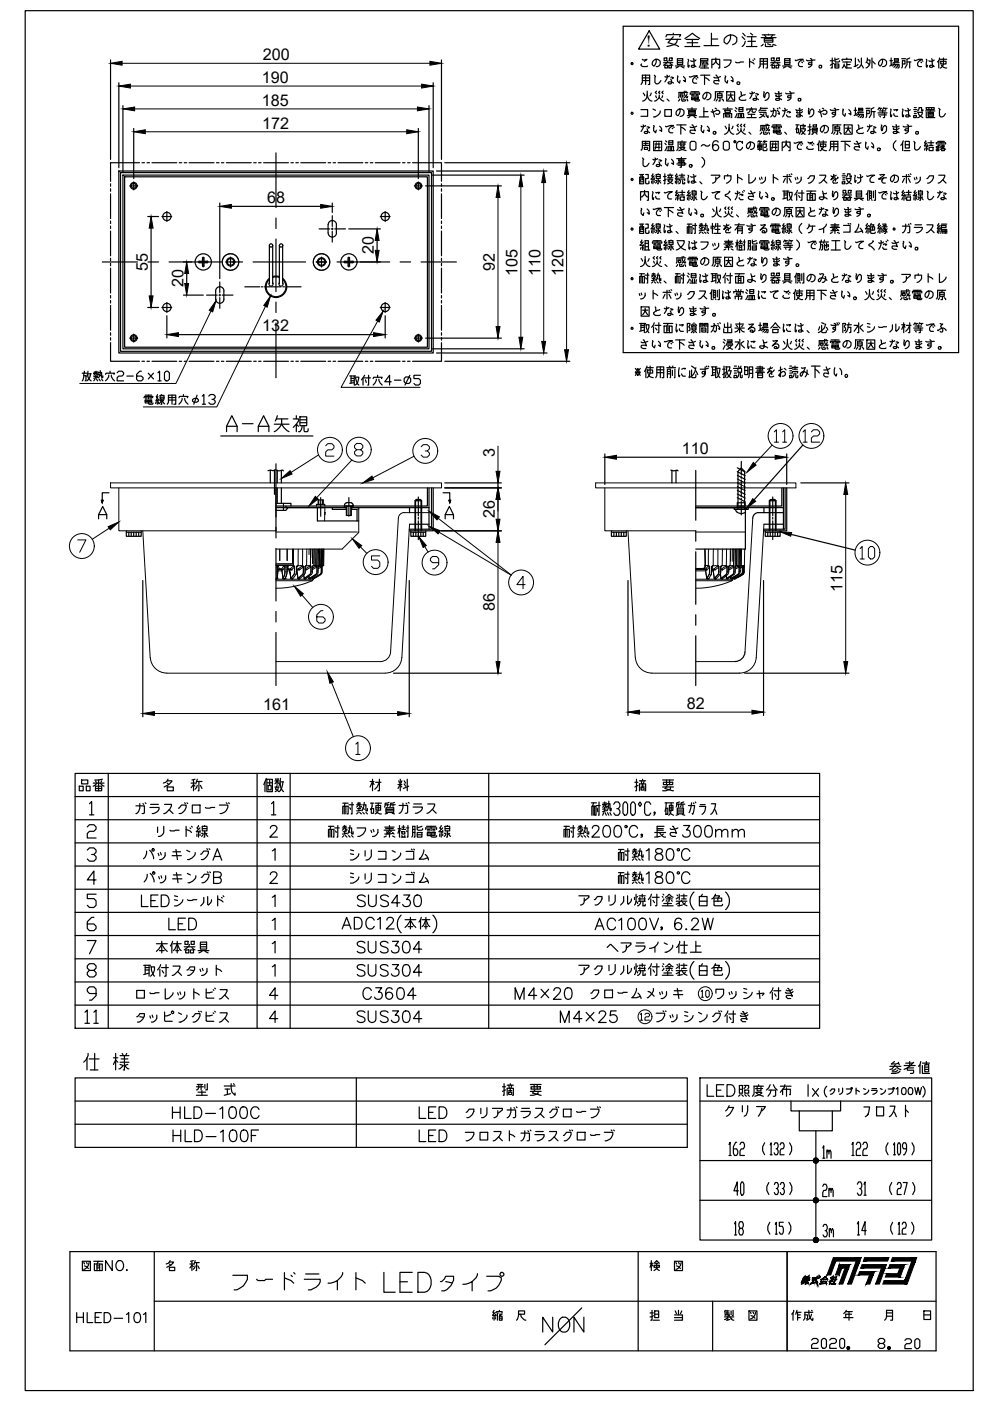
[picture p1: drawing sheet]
<svg xmlns="http://www.w3.org/2000/svg" width="210mm" height="297mm" viewBox="0 0 210 297" stroke-linecap="round" stroke-linejoin="round" font-family="sans-serif">
<!-- layer: WAKU -->
<g fill="none" stroke="#000" stroke-width=".25">
<path d="M5.3 2.3h201v292.5h-201zM14.8 265.4h183.7v21h-183.7zM32.7 275.9h165.8M32.7 265.4v21M135.3 265.4v21M151.1 275.9v10.5M166.9 265.4v21M170.8 272.2h.1M178.9 279.4h2M179.3 278.1h1.4M179.4 277.8l-.5 .7M180 278.1v1.8"/>
<path d="M180.6 278.6h-1.3v.8M187.6 279.9l.4-.7v-1.4h1.2v2.1h-.4M188 278.4h1.2M188 279.1h1.2M195.9 277.9h1.4v1.9h-1.4zM195.9 278.8h1.4"/>
</g>
<g fill="#000" stroke="#000" stroke-width=".21">
<path d="M170.4 271l-.2 .5zM171 271.4v.2zM176.7 271l.1-.1z"/>
<path d="M170.3 270.9h.5zM170.3 271l.5-.1z"/>
<path d="M170.4 271l-.4 .6zM170 271.6l.2-.1z"/>
<path d="M170.4 271l-.5 1.2 .7-1.2zM170.6 271l-.5 1.2h-.2z"/>
<path d="M170.5 270.6l-.1 .3 .3-.3zM170.7 270.6l-.1 .3h-.2z"/>
<path d="M170.6 271v.4zM170.5 271.3v.1z"/>
<path d="M170.7 271.3h1zM170.7 271.4l1-.1z"/>
<path d="M170.3 272.1l.7-.7v.2zM170.3 272.1v.1l.7-.6z"/>
<path d="M171 270.7l-.3 .4 .5-.4zM170.7 271.1l.5-.4-.3 .5z"/>
<path d="M171.1 271.4l-.4 .8 .5-.8zM171.2 271.4l-.3 .8h-.2z"/>
<path d="M171 271l.7-.1zM171 271l.7-.1z"/>
<path d="M171.2 271.4l.2 .7-.3-.5zM171.1 271.6l.2 .6 .1-.1z"/>
<path d="M171.2 271l-.1 .3 .3-.3zM171.4 271l-.2 .3h-.1z"/>
<path d="M171.3 270.6l-.1 .3 .3-.3zM171.5 270.6l-.1 .3h-.2z"/>
<path d="M171.8 272.1l.9-.2-.9 .3zM171.8 272.2l.9-.2v-.1z"/>
<path d="M172.2 271.3h.7zM172.2 271.4l.7-.1z"/>
<path d="M172.2 270.9h1.6zM172.2 271l1.6-.1z"/>
<path d="M172.4 271.4l-.2 .6 .3-.6zM172.5 271.4l-.2 .6h-.1z"/>
<path d="M172.9 271.8l.4 .4-.2-.4zM173.1 271.8l.2 .4z"/>
<path d="M173 271.3l-.1 .5 .2-.5zM173.1 271.3v.5h-.2z"/>
<path d="M173.1 271l-.1 .3 .3-.3zM173.3 271l-.2 .3h-.1z"/>
<path d="M173.3 271.8v.4zM173.3 271.8l.1 .1-.1 .3z"/>
<path d="M173.3 270.6l-.1 .3 .2-.3zM173.4 270.6l-.2 .3z"/>
<path d="M173.7 270.6l.1 .2v-.3zM173.8 270.5l.1 .2-.1 .1z"/>
<path d="M174 272.2l1.1-.1zM174.1 272.1l1-.1v.1z"/>
<path d="M174 271.3l1-.7-.9 .8zM174.1 271.4l1-.7-.1-.1z"/>
<path d="M174 271.7h1.3zM174 271.8l1.3-.1z"/>
<path d="M173.8 272.2l.7-.4h-.2zM173.8 272.2l.7-.4-.5 .4z"/>
<path d="M174.5 271.3h.6zM174.5 271.3h.6z"/>
<path d="M175 271.9l.2 .3-.1-.3zM175.1 271.9l.2 .3h-.1z"/>
<path d="M175 270.8l.4 .6-.3-.7zM175.1 270.7l.4 .6-.1 .1z"/>
<path d="M176.1 271.5l-.3 .8 .5-.8zM176.3 271.5l-.3 .8h-.2z"/>
<path d="M176.1 270.9h.6zM176.1 271l.6-.1z"/>
<path d="M176.3 272.2h.9zM176.3 272.3l.9-.1z"/>
<path d="M176.3 271.5l.2 .2zM176.3 271.5l.2 .2v.1z"/>
<path d="M175.8 271.7l.7-.3-.1-.1zM175.8 271.7l.7-.3-.7 .4z"/>
<path d="M176.4 267.4l-1 2.9 1.8-2.9zM177.2 267.4l-1.1 2.9h-.7z"/>
<path d="M176.5 270.6l-.2 .3 .3-.3zM176.6 270.6l-.1 .3h-.2z"/>
<path d="M176.6 271l-.2 .3 .3-.3zM176.4 271.3l.3-.3-.2 .4z"/>
<path d="M176.7 266.6h5.9l-6.2 .8zM176.4 267.4h5.9l.3-.8z"/>
<path d="M176.8 271.3h.6zM176.7 271.3h.7z"/>
<path d="M177 271.3l-.3 .9 .4-.9zM177.1 271.3l-.3 .9h-.1z"/>
<path d="M178 268.1v2.2h-.8zM178 268.1v2.2l.8-2.2z"/>
<path d="M177.3 270.6l-.3 .7 .4-.7zM177.4 270.6l-.2 .7h-.2z"/>
<path d="M178.8 268.1h1.4l-1.7 .8zM178.5 268.9h1.4l.3-.8z"/>
<path d="M179.2 268.9l-1.3 3.3 2-3.3zM179.9 268.9l-1.2 3.3h-.8z"/>
<path d="M181.5 267.4l-1.7 4.8 2.5-4.8zM182.3 267.4l-1.8 4.8h-.7z"/>
<path d="M182.3 269.6h3.1l-3.4 .7zM182 270.3h3.1l.3-.7z"/>
<path d="M182.8 268.1h5.1l-5.4 .8zM182.5 268.9h5.2l.2-.8z"/>
<path d="M183.3 266.6h5.2l-5.4 .8zM183.1 267.4h5.1l.3-.8z"/>
<path d="M184.3 270.3l-.7 1.9 1.5-1.9zM185.1 270.3l-.7 1.9h-.8z"/>
<path d="M186.9 268.9l-1.2 3.3 2-3.3zM187.7 268.9l-1.3 3.3h-.7z"/>
<path d="M188.7 268.1h3.1l-3.4 .8zM188.4 268.9h3.2l.2-.8z"/>
<path d="M189.2 266.6h5.2l-5.5 .8zM188.9 267.4h5.2l.3-.8z"/>
<path d="M190.8 268.9l-.5 1.1 1.3-1.1zM190.3 270l1.3-1.1-.5 1.1z"/>
<path d="M188 270l2.9 .8 .2-.8zM188 270l2.9 .8h-3.2z"/>
<path d="M187.4 271.5l4.9 .7 .3-.7zM187.4 271.5l4.9 .7h-5.1z"/>
<path d="M193.3 267.4l-1.5 4.1 2.3-4.1zM194.1 267.4l-1.5 4.1h-.8z"/>
<path d="M188.2 285.8v.1l.3-.1zM188.2 285.9l.3-.1-.2 .2zM188.5 285.8l-.2 .2h.2z"/>
<path d="M188.3 285.6l.2 .2v-.3zM188.2 285.7l.1-.1 .2 .2zM188.2 285.7v.1h.3z"/>
<path d="M188.5 285.8v.2h.1zM188.5 285.8l.2 .1-.1 .1zM188.5 285.8l.2 .1v-.1z"/>
<path d="M188.5 285.8h.2v-.1zM188.6 285.6l.1 .1-.2 .1zM188.5 285.5v.3l.1-.2z"/>
</g>
<!-- layer: TEXT_0 -->
<g fill="none" stroke="#000" stroke-width=".25">
<path d="M74.2 79.7h1.2M74.4 79.7v1.6M75.1 79.7v1.9M75.3 80h.8v.1a1.63 1.63 0 0 1-.8 1.5M77.3 79.6l-.3 .5v1.5M78.2 79.6v2h-.2M80.1 79.6v.4M86.9 79.6l-1 2M89.1 79.6h-1.3v.7h1l.3 .3v.7l-.3 .3h-.7l-.3-.3M74.4 80.7h.7M74.4 80.2h.7M75.1 81.1l-.9 .2"/>
<path d="M75.4 80.1l.4 1.3 .3 .2M77 80.1l-.4 .4M77.2 80.1h1.4M77.5 80.5l.2 .6M79.1 80.3l.1-.3h1.8l-.1 .3M79.8 80.4l-.3 .8-.4 .4M80.3 80.4l.3 .8 .4 .4M82.9 80.9h-1.3l1-1.3v2M83.6 80.6h1.4M85.7 80.3l.3-.4h.7l.4 .4v.6l-.4 .4h-.7l-.3-.4zM20.9 110v-.9l.9-1.7 .8 1.7v.9M20.9 109.1h1.7"/>
<path d="M94.4 110v-.9l.9-1.7 .8 1.7v.9M94.4 109.1h1.7M18.5 175.3l.5-.4h.9l.5 .4v.5l-.5 .5h-.9l-.5 .4v1h1.9M19 170.4l.4-.5v2.9M19 172.8h.9M57.3 175.6l.1-.3 .4-.3 .7 .2a.55 .55 0 0 1 .1 .8l-1.4 1.5h1.6M57.6 170.4l.4-.5v2.9M57.6 172.8h.9M125.4 170.2h1.1M125.5 172.8v-1.9h.9v1.9h-.2M125.8 170.9v1.9M125.9 170.2l-.3 .7"/>
<path d="M126.1 170.9v1.9M126.5 170.8h.7M126.6 171.3l.1 .8M127 170l-.1 2.8M127.8 171.5h.8M127.8 170.3h.8M128.1 170.6l-.3 .6M128.2 171.2v.8M128.2 170v.6h-.4h.9M128.4 170.6v.5h.3v-.2M128.6 171.9l-.8 .2M128.7 170.4h.6l.1 1.5 .2-.1v-.4"/>
<path d="M128.8 170.9l.3 .5M129.1 169.9a3.2 3.2 0 0 1-.4 2M130.1 170.5l.4-.5h.6l.3 .5v.5l-.3 .5h-.3M131.1 171.5l.3 .4v.5l-.3 .4h-.6l-.4-.4M132.4 170h.3l.4 .5v1.9l-.4 .4h-.3l-.3-.4v-1.9zM134.1 170h.3l.3 .5v1.9l-.3 .4h-.3l-.4-.4v-1.9zM138 170.5l-.3-.5h-.7l-.3 .5v1.9l.3 .4h.7l.3-.4M141.2 171.4h.4v1.3h-.4zM141.3 170.2l-.3 1.8M141.9 170.8h.8v1h-.8zM141.9 171.3h.8M142 172l.2 .5 .6 .3"/>
<path d="M142.3 170.2v1.6l-.3 .9-.2 .1M143.6 171.3h1.3v1.3h-1.3zM143.6 171.7h1.3M143.6 172.1h1.3M143.9 170.5v.7M144.1 170l-.6 .2-.2 .9M144.8 170.5v.7M145 170l-.6 .2-.1 .9M146 170.8h1.3l-.4 1.9-.1-.2M146.6 170.2l-.1 1-.4 1.1M147 170.2l.1 .2M147.4 170l.1 .2"/>
<path d="M148.3 171h1.3a1.79 1.79 0 0 1-.7 1.7M148.4 170.6h1.1M150.8 170.4h.9a3.3 3.3 0 0 1-1 2.3M151.5 171.5l.5 1.2M18.5 180.2l.5-.4h.9l.5 .4v.5l-.5 .5h-.5M18.5 199.4h1.9l-1.4 2.8M19.9 181.2l.5 .4v.5l-.5 .5h-.9l-.5-.5M19.9 194.5h-.5l-.9 .9v1.5l.5 .4h.9l.5-.4v-.5l-.5-.5h-1.4M20.4 186.6h-1.9l1.4-1.9v2.8M20.4 189.6h-1.9v.9h1.4l.5 .5v.9l-.5 .5h-.9l-.5-.5M57.3 185.4l.3-.4 .7-.2a.61 .61 0 0 1 .3 1l-1.4 1.5h1.6M57.7 180.4l.6-.5v2.5"/>
<path d="M57.7 190.2l.6-.4v2.4M57.7 195.2l.6-.5v2.4M72.5 197l1-2.5 .9 2.5M72.9 196.2h1.2M75.1 194.5h.9a1.32 1.32 0 0 1 .8 1.2 1.32 1.32 0 0 1-.8 1.3h-.9zM79.3 195.1a.9 .9 0 0 0-1-.6 .9 .9 0 0 0-.7 .9 1.08 1.08 0 0 0 .2 1.2 1.08 1.08 0 0 0 1.2 .3l.3-.5M80 195l.6-.5v2.5M82 195.1l.3-.5 .7-.1a.59 .59 0 0 1 .3 .9l-1.4 1.6h1.7M85.1 194a2.56 2.56 0 0 0 0 3.8M85.9 196.6l1.1-1.4 1.2 1.4M86.5 196.5h1M87 194.5v2.5"/>
<path d="M89.2 195v2M89.3 194.5l-.5 1M89.5 196.5l.3-.3 .5-1.2 .5 1.2 .3 .3M90 196.5h.6M90.3 194.5v2.5M91.8 194a2.56 2.56 0 0 1 0 3.8M19 205.7l-.5-.4v-.5l.5-.5h.9l.5 .5v.5l-.5 .4h-.9l-.5 .5v.5l.5 .4h.9l.5-.4v-.5l-.5-.5M20.4 210.7h-1.4l-.5-.5v-.5l.5-.5h.9l.5 .5v1.4l-1 .9h-.4M57.7 200.1l.6-.5v2.4M57.7 205l.6-.5v2.5M58.9 211.1h-1.8l1.2-1.7v2.5M58.9 216h-1.8l1.2-1.7v2.5"/>
<path d="M154.6 242.7l.2-.5v2.8M154.6 245h.4M156.2 242.2h-.2l-.5 .9v1.4l.2 .5h.5l.2-.5v-.4l-.2-.5h-.7M156.9 242.7l.2-.5h.5l.2 .5v.4l-.2 .5h-.5l-.2 .5v.9h.9M162.1 242.3l-.4 .8v.9l.4 .8M163 250.7l-.4 .9v.8l.4 .9M163.2 259.1l-.4 .9v.8l.4 .9M163.3 242.7l.2-.4v2.5M163.3 244.8h.4M164.1 242.7l.2-.4h.5l.2 .8-.2 .5h-.2M164.2 251.1l.2-.4h.4l.2 .9-.2 .4h-.2M164.4 259.6l.2-.5v2.6"/>
<path d="M164.8 243.6l.2 .4-.2 .8h-.5l-.2-.4M164.8 252l.2 .4-.2 .9h-.4l-.2-.5M165.4 242.7l.2-.4h.4l.3 .4-.3 .9h-.4l-.2 .4v.8h.9M165.4 251.1l.3-.4h.4l.2 .9-.2 .4h-.2M166.1 252l.2 .4-.2 .9h-.4l-.3-.5M166.1 259.1h-.9v.9h.7l.2 .4v.8l-.2 .5h-.5l-.2-.5M167.2 259.1l.5 .9v.8l-.5 .9M167.4 242.3l.4 .8v.9l-.4 .8M167.5 250.7l.4 .9v.8l-.4 .9M180.6 242.7l.3-.5v2.8M180.6 245h.5M181.6 242.7l.2-.5h.5l.2 .5v.4l-.2 .5h-.5l-.2 .5v.9h.9"/>
<path d="M183 242.7l.2-.5h.5l.2 .5v.4l-.2 .5h-.5l-.2 .5v.9h.9M188.3 242.3l-.4 .8v.9l.4 .8M189.1 250.7l-.5 .9v.8l.5 .9M189.3 259.1l-.4 .9v.8l.4 .9M189.4 242.7l.3-.4v2.5M189.4 244.8h.5M190.2 251.1l.2-.4h.5l.2 .4-.2 .9h-.5l-.2 .4v.9h.9M190.4 259.6l.3-.5v2.6M190.5 242.3h.2l.2 .4v1.7l-.2 .4h-.2l-.2-.4v-1.7zM191.3 259.6l.2-.5h.4l.2 .5-.2 .8h-.4l-.2 .4v.9h.8M191.5 250.7h.8l-.6 2.6M192.2 243.6h-.6l-.2-.5 .2-.8h.4l.2 .4v1.3l-.4 .8h-.2"/>
<path d="M193.3 259.1l.4 .9v.8l-.4 .9M193.4 242.3l.4 .8v.9l-.4 .8M193.5 250.7l.4 .9v.8l-.4 .9M164.4 261.7h.4M190.4 261.7h.5M186.5 284.8l-.3-.3v-.4l.3-.3h.7l.4 .3v.4l-.4 .3h-.7l-.3 .4v.3l.3 .4h.7l.4-.4v-.3l-.4-.4"/>
<circle cx="138.8" cy="172.3" r=".13"/>
</g>
<!-- layer: 0 -->
<g fill="none" stroke="#000" stroke-width=".25">
<path d="M23.4 12.7v21.1M25.2 17.5v18.1M91.8 17.5v18.1M93.6 12.7v21.1M132.1 5.6h71.1v69.2h-71.1zM137.6 6.5l2.3 3.9h-4.5zM23.4 39v.5M25.2 36.3h66.6v38.5h-66.6zM25.6 36.6h65.9v37.9h-65.9zM26.1 37.1h64.9v36.9h-64.9zM26.1 22.4v14M26.4 37.5h64.2v36.1h-64.2z"/>
<path d="M27.5 39.4h1.7M28.3 27.2v10.7M28.3 38.6v1.7M29.6 34.5h-6.2v3.9M30.1 34.5h.5M31.2 34.5h.5M32.2 34.5h5.3M38 34.5h.5M39.1 34.5h.5M40.1 34.5h5.3M45.9 34.5h.5M47 34.5h.5"/>
<path d="M48 34.5h5.3M53.8 34.5h.5M54.8 34.5h.6M55.9 34.5h5.3M58.5 32.4v11.6M61.7 34.5h.5M62.7 34.5h.6M63.8 34.5h5.3M69.6 34.5h.5M70.6 34.5h.5M71.7 34.5h5.2M77.5 34.5h.5"/>
<path d="M78.5 34.5h.5M79.6 34.5h5.2M85.4 34.5h.5M86.4 34.5h.5M87.5 34.5h6.1v3.9M87.8 39.4h1.7M88.7 27.2v10.7M88.7 38.6v1.7M90.2 39.4h16.1M91 22.4v14M91.7 37.1h19.4M92.5 36.3h23.5"/>
<path d="M93.6 39v.5M94.3 34.5h26.5M21.7 55.5h7.5M23.4 40v.6M23.4 41.1v5.2M23.4 46.9v.5M23.4 47.9v.6M23.4 49v5.2M23.4 54.8v.5M23.4 55.8v.5M23.4 56.9v5.2M31.3 45.9h2.3"/>
<path d="M31.4 55.5h2.2M32 48.4v14.3M34.3 45.9h2.1M35.4 44.9v2M35.8 55.5h11.2M39.6 58v2.1M42.9 56.4h.4M42.9 56.4v-.7h-.7v-.2v-.1h.7v-.8h.2l.2 .1v.7h.7v.1v.2h-.7v.7M43.1 54.5v2.1M46.6 43.1v16M46.6 59.8v2.2M47.8 55.5h3.6"/>
<path d="M48.9 54.5v2.1M49.1 43.8h18.9M53.7 55.5h11.1M57.1 59.2a2.11 2.11 0 0 0-.1 3.1 2.11 2.11 0 0 0 3 0 2.11 2.11 0 0 0-.1-3.1M57.1 59a2.28 2.28 0 0 0-.2 3.3 2.28 2.28 0 0 0 3.3 0 2.28 2.28 0 0 0-.3-3.3M57.8 58.8l.7-.1 .7 .1M57.8 58.6l.7-.1 .7 .1M58.5 46.2v2.3M58.5 50.7v11.1M67 55.5h2.2M67.7 48.5h2.2M68.2 54.5v2.1"/>
<path d="M69.6 47.6v1.8M69.6 47.6a.88 .88 0 0 1 .9-.8 .88 .88 0 0 1 .8 .8M69.6 49.4a.88 .88 0 0 0 .9 .9 .88 .88 0 0 0 .8-.9M70.3 48.5h.3M70.4 43.1v1.9M70.4 45.7v2.3M70.4 48.3v.4M70.4 49.1v2.2M71 48.5h2.2M71.3 47.6v1.8M71.5 55.5h11.1M73.8 54.7v.7h-.7v.1v.2h.7v.7"/>
<path d="M73.8 56.4h.3M73.8 54.6h.3M73.9 48.5h6.8M74 54.5v2.1M74.1 54.7v.7h.8v.1v.2h-.8v.7M80 51v2.1M80.6 45.9h2.1M81.7 44.9v2M84.8 55.5h2.3M89.3 55.5h7.5M93.6 40v.6M93.6 41.1v5.2"/>
<path d="M93.6 46.9v.5M93.6 47.9v.6M93.6 49v5.2M93.6 54.8v.5M93.6 55.8v.5M93.6 56.9v5.2M23.4 72.6v4h6.2M23.4 62.7v.5M23.4 63.7v.5M23.4 64.7v5.3M23.4 70.5v.6M23.4 71.6v.5"/>
<path d="M27.5 71.7h1.7M28.3 70.8v1.7M31.3 65.2h2.3M34.3 65.2h2.1M35.4 64.1v2.2M35.4 67v4.6M37.8 71h41.4M38.9 62.6h4.2M39.1 76.6h.5M40.1 76.6h5.3M43.8 62.6h2.3M45.7 61.7a.88 .88 0 0 1 .9-.9 .88 .88 0 0 1 .9 .9"/>
<path d="M45.7 61.7v1.7a.88 .88 0 0 0 .9 .9 .88 .88 0 0 0 .9-.9M45.9 76.6h.5M46.4 62.6h.4M46.6 62.4v.3M46.6 63.1v2.3M47 76.6h.5M47.1 62.6h2.3M47.5 61.7v1.7M48 76.6h5.3M51.9 60.8h3.2M53.8 76.6h.5M54.8 76.6h.6"/>
<path d="M55.4 60.8h.4M55.9 76.6h5.3M56.1 60.8h3.5M58.5 64.1v2.2M58.5 68.5v11.6M60 60.8h.3M60.7 60.8h3.1M61.7 76.6h.5M62.7 76.6h.6M63.8 76.6h5.3M69.6 76.6h.5M70.6 76.6h.5"/>
<path d="M71.7 76.6h5.2M77.5 76.6h.5M78.5 76.6h.5M79.6 76.6h5.2M80.6 65.2h2.1M81.7 64.1v2.2M81.7 67v4.6M85.4 76.6h.5M86.4 76.6h.5M87.8 71.7h1.7M88.7 70.8v1.7M90.2 71.7h16.1"/>
<path d="M91.7 74h19.4M92.5 74.8h23.5M93.6 72.6v4h-6.1M93.6 62.7v.5M93.6 63.7v.5M93.6 64.7v5.3M93.6 70.5v.6M93.6 71.6v.5M94.3 76.6h26.5M46.8 92.4h19.5M57.3 99.7v2.7M58.2 99.7v5.1"/>
<path d="M58.4 99.6l-.5 .2-.6-.1-.5 .1M58.5 98.3v15.7M58.6 99.7l.5 .1 .8-.1 .2 .1M58.8 99.7v2.7M59.7 99.7v2.7M128.2 96.2v6.5M130.7 96.9h33.6M142.2 99.7l.6 .1 .8-.1 .1 .1M142.5 99.7v2.7M143.3 99.7v2.7M147.5 99.7v10.6M156.3 99.2l1.7 .9"/>
<path d="M156.3 100l1.7 .9M157.2 97.8v2.9M166.8 96.2v6.5M170.2 94.4l-10.3 11.6M23.1 104.5h-1.4v2.2l-.1-.6h.2M26.8 112.5v1.2h3.1v-1.2M26.8 112.8h3.1M27.3 112.8v.9M27.8 112.8v.9M28.3 112.8v.9M28.9 112.8v.9M29.4 112.8v.9"/>
<path d="M58.5 106.7h3.2v.6M58.5 116.3v11.1M58.8 103.4v3.3M59.7 103.4v3.3M60.1 106.7v1.5M60.6 107.3v.3h.5l-.5 .6h-2.1M67.1 107.3v-.4h1.8v.4M67.3 107.6v2.8h8.8M67.5 106.9v-.9h1v.9M67.6 106v.9M68 105.5v4M68.4 106v.9"/>
<path d="M68.9 108.7v.4M70.4 107.6v.4h3M73.1 107.3v.3h.3h-14.9M73.1 107l-.1 .3h1.9l-.1-.3M73.4 106.6l-.3 .3M73.4 106.6h1.1M73.4 107.3v2h1.1v-2M73.5 107.3v2M74 105.5v4M74.4 107.3v2M74.5 108h1.2v2.4M74.5 106.6l.3 .3"/>
<path d="M74.8 107.3v.3h-.3h16.5M75.8 107.6l.3 .3M86.8 111.1h4.2M86.8 107.6v1.1M87.1 112.5v1.2h3.2v-1.2M87.1 112.8h3.2M87.6 112.8v.9M88 106.2a1.02 1.02 0 0 1 1.4 0zM88 106.2v6.3M88.1 106v6.5M88.2 112.8v.9M88.7 105.4v4"/>
<path d="M88.7 109.7v.4M88.7 110.4v4M89.2 112.8v.9M89.3 106v6.5M89.4 106.2v6.3M89.7 112.8v.9M90.6 103.4v3.9h-32.1M91 103.4v8.8M91.5 103.4v8.8h-4.7M91.8 103.4v9.1h-5M92.5 112.5h13.8M93.9 104.5h1.5v2.2v-.6h-.1"/>
<path d="M94.3 103.4h12M94.3 102.4h12M129.6 112.5v1.2h3.2v-1.2M129.6 112.8h3.2M130.2 112.8v.9M130.7 112.8v.9M131.2 112.8v.9M131.7 112.8v.9M132.3 112.8v.9M147.5 107.6h18.6M147.5 112.5v2.2M147.5 117v11.1"/>
<path d="M155.7 107.6v.4h3v-.4M156.3 107.6v-1h1.7v1M156.3 100.8l1.7 .8M156.3 103.9l1.7 .9M156.3 104.7l1.7 .9M156.3 105.5l1.7 .9M156.5 107.1v-7.2l.7-.7 .7 .7v7.2M156.5 107.5v.5M156.5 107.3h1.4M157.2 101v.4M157.2 101.8v3.5M157.2 105.6v.4"/>
<path d="M157.2 106.3v2.9M157.9 107.5v.5M158 107.6v8.8h-10.5M158.4 108h-2.5a1.31 1.31 0 0 0 2.2 .6M160.8 108.7h5.3M160.8 108.7a1.24 1.24 0 0 0-1.2 1.1M162 111.1h4.1M162 107.6v1.1M162.2 112.5v1.2h3.2v-1.2M162.2 112.8h3.2M162.8 112.8v.9M163.1 106.2a1.05 1.05 0 0 1 1.4 0z"/>
<path d="M163.1 106.2v6.3M163.2 106v6.5M163.3 112.8v.9M163.8 105.4v4M163.8 109.7v.4M163.8 110.4v4M164.3 112.8v.9M164.4 106v6.5M164.5 106.2v6.3M164.9 112.8v.9M165.8 103.4v3.9h-18.3M166.1 103.4v8.8"/>
<path d="M166.5 103.4v8.8h-4.6M166.8 103.4v9.1h-4.9M167.8 113.3l13.5 3.3M169.8 102.4h10.2M30.3 123.1v28.9M58.5 129.6v2.3M58.5 134.1v11.3M86.8 123.1v28.9M133.1 123.1v28.6M147.5 130.3v2.3M147.5 134.8v10.6M157.9 138.3a2.11 2.11 0 0 1-2.1 2"/>
<path d="M161.9 123.1v28.6M83.4 142.7h22.9M147.5 142.7h9.3M157.9 142.7h22.1M15.9 164h157.9v54h-157.9zM15.9 168.9h157.9M15.9 173.8h157.9M15.9 178.7h157.9M23 164v54M54.5 164v54M61.5 164v54M103.6 164v54"/>
<path d="M15.9 183.6h157.9M15.9 188.5h157.9M15.9 193.4h157.9M15.9 198.4h157.9M15.9 203.3h157.9M15.9 208.2h157.9M15.9 213.1h157.9M15.9 228.5h129.8v14.8h-129.8zM15.9 233.4h129.8M15.9 238.4h129.8M75.6 228.5v14.8M148.4 228.5h49.1v34.4h-49.1z"/>
<path d="M148.4 233.4h49.1M167.7 233.4v2.1h10.5v-2.1M169.5 235.5v4.3h7v-4.3M173 239.8v23.1M148.4 246.1h49.1M148.4 254.5h49.1"/>
<circle cx="28.4" cy="39.4" r=".52"/>
<circle cx="28.4" cy="39.4" r=".71"/>
<circle cx="88.7" cy="39.4" r=".52"/>
<circle cx="88.7" cy="39.4" r=".71"/>
<circle cx="35.4" cy="45.9" r=".88"/>
<circle cx="43.1" cy="55.5" r="1.73"/>
<circle cx="48.9" cy="55.5" r=".88"/>
<circle cx="48.9" cy="55.5" r=".71"/>
<circle cx="57.5" cy="52" r=".35"/>
<circle cx="59.6" cy="52" r=".35"/>
<circle cx="68.2" cy="55.5" r=".88"/>
<circle cx="68.2" cy="55.5" r=".71"/>
<circle cx="74" cy="55.5" r="1.73"/>
<circle cx="81.7" cy="45.9" r=".88"/>
<circle cx="28.4" cy="71.7" r=".52"/>
<circle cx="28.4" cy="71.7" r=".71"/>
<circle cx="35.4" cy="65.2" r=".88"/>
<circle cx="81.7" cy="65.2" r=".88"/>
<circle cx="88.7" cy="71.7" r=".52"/>
<circle cx="88.7" cy="71.7" r=".71"/>
</g>
<g fill="none" stroke="#000" stroke-width=".21">
<path d="M25.9 13.4h65.3M27.7 18.2h61.7M28.5 23.1h60M30.8 27.9h55.4M110.4 39.6v31.9M115.3 38.7v33.7M120.1 37v37.1M105.6 41.9v27.3M105.6 94.6v5.3M23.4 102.4h70.2v1h-70.2zM25.2 103.4v9.1h33.3M30.3 112.5l1.6 26.9a3.5 3.5 0 0 0 3.5 3.3"/>
<path d="M58.5 112.8h17.3M58.9 120l-.2 .1M60.3 120l.1 .2a3.7 3.7 0 0 1-.4 2.4M60.3 120h-.2l.3 .2-.4 .6-.3-.2M60.3 120h.8M61 120l-.2 .1M61.3 107.6h7.7M62.2 119.9l.2 .3a2.22 2.22 0 0 1-.7 2.4v.1M62.2 119.9h-3.7l.5 .1 .2 .6h.5M62.2 116.4v3.5M62.3 120h-.1M63 120h.1"/>
<path d="M63 120l-.1 .1M63.2 119.9h.9M63.2 119.9l-.2 .1M63.2 116.4v3.5M64.1 119.9v.1M64.2 116.4l-.1 3.5M64.2 120l.1 .2-.2-.2M64.9 120l-.2 .2 .1-.2M64.9 120l-.2 .1M65.1 116.4l-.1 3.5M65.5 116.4v1.2M65.8 119.9l-.9 .1"/>
<path d="M65.8 119.9l-.1 .1M65.9 116.4l-.1 3.5M65.9 120v.2l-.2-.2M65.9 116.4v1.8M66.3 116.4v3.1M66.4 120h-.1M66.4 120l-.2 .1M66.5 119.9l.4 .1M66.5 119.9l-.1 .1M66.6 116.4l-.1 3.5M66.6 116.4v3.6M67 116.4l-.1 3.6"/>
<path d="M67.2 119.9l-.3 .1M67.2 119.9v.1M67.2 120h.1M67.2 116.4v3.5M67.2 120h-.2M67.2 120v.2M67.3 116.4l-.1 3.6M67.5 120h.1M67.5 116.4v2.1a7.7 7.7 0 0 1-.2 3.3l-1.5 .9M67.7 119.9h.4M67.7 119.9l-.1 .1M67.8 116.4l-.1 3.5"/>
<path d="M68 116.4v3.5M68.1 119.9l.1-3.5v3.5M68.1 119.9l.1 .1M68.2 120l-.1 .2M68.2 120l-.7 .3M68.4 116.4v3.1a3.3 3.3 0 0 1-.4 2.3l-1.6 .9M68.5 119.9l-.2 .1M68.5 119.9h.1l-.3 .2M68.5 116.4v3.5zM68.7 116.4l-.1 3.5M68.9 107.6l-.1 2.8M76.1 107.9v5l-3.6 3.5h-14"/>
<path d="M84.5 109.9l-1.7 28.4a2.11 2.11 0 0 1-2.1 2M85.7 108.7h5.3M85.7 108.7a1.24 1.24 0 0 0-1.2 1.1M86.8 111.1l-1.6 28.3a3.5 3.5 0 0 1-3.5 3.3M105.6 102.4v1M105.6 105.9v4.2M105.6 115v25.3M126.3 102.4h42.4v1h-42.4zM128.2 103.4v9.1h19.3M133.1 112.5l1.6 26.9M147.5 112.8h10.5M148.7 107.6h9"/>
<path d="M149.4 116.4l.1 3.4M149.5 120l-.3 .5M149.5 119.8l.7 .1M149.5 116.4l.1 3.6-.1-.2M150.2 119.9l.3 .2M150.2 116.4v3.5M150.3 120h-.1M151.1 120l-.2 .1M151.1 120h.1M151.1 120h1.2h-.2M151.2 116.4v3.5M152.2 116.4v3.5"/>
<path d="M152.3 120l.1 .1M153 120l-.2 .1M153 120h.1M153.2 116.4l-.1 3.5M154 119.9l.1 .1M154 119.9l-1 .1M154 116.4v3.5M154.7 120h-.1M154.8 119.9h.7M154.8 119.9l-.3 .3M154.8 116.4v3.5M154.9 116.4v2.6"/>
<path d="M155.3 116.4l-.1 2.6M155.6 116.4l-.1 3.5M155.9 116.4v4.4M155.9 120h.1M156.2 119.9h.5l.1-3.5-.1 3.5M156.2 119.9l-.2 .1M156.2 116.4v3.5M156.2 116.4v3.6M156.3 101.6l1.7 .8M156.3 102.4l1.7 .8M156.3 103.1l1.7 .9M156.5 116.4v3.5"/>
<path d="M157 120h.1M157 116.4l-.1 4.7v-.1M157.2 116.4l-.1 3.5M157.6 119.9v1.2a.92 .92 0 0 1-.7 1l-1.2 .6M157.6 120h.1M157.6 119.9l-.2 .1M157.8 119.9v1a1.21 1.21 0 0 1-1.1 1.4l-.9 .4M157.8 119.9l-.8 .1M157.8 119.9v.1M157.9 116.4l-.1 3.5M159.6 109.9l-1.6 28.4M162 111.1l-1.7 28.3a3.5 3.5 0 0 1-3.5 3.3"/>
<path d="M179.3 104.8v35.5M58.5 122.7h.2zM58.7 120.1l.2 .7M58.7 120.1v2.6M58.7 122.7h.1M58.8 122.6h.1M58.9 120.8l.1 .1M59 120l-.2 .2v2.4l.2-1.7M59.1 120.7h.6M59.2 120.6l-.3 .2M59.3 120.6l-.3 .2M59.4 120.6l.3 .2"/>
<path d="M59.6 120.7l.1 .1M59.7 120.8h.1M59.7 120.8h.3M59.7 120.9l.3 1.7M59.8 120.9l.2 1.7M60 122.6h.1M60 122.7h.1M60.1 120l-.4 .6M60.4 120.1a3.8 3.8 0 0 1-.4 2.6h.5h-.4M60.5 122.6h.1M60.7 122.2l-.2 .4M60.8 120.1v1.4l-.3 1.2"/>
<path d="M60.8 120.1l.1 .1M60.9 120.2v1l-.2 .9M60.9 120.2l.2-.2-.1 .6M60.9 120.7h.4M61 120.6l.4 .2M61 120.6l-.1 .1M61 120.6h.6M61.4 120.9h.1M61.4 120.9l.3 1.7-.3-1.7M61.7 122.6l.2 .2 .2-.1M61.7 122.6h.1M61.7 122.7h.1"/>
<path d="M61.8 120.8h.1M62.2 120l-.6 .6 .2 .2h-.4M62.2 120l.2 .2-.6 .6M62.5 120.1l-.1 1.5-.7 1.1h.3a2.42 2.42 0 0 0 .9-2.6M62.9 120.7v.1zM62.9 120.2l-.2 1.6M62.9 120.1l.2-.1-.2 .4M62.9 120.6h.3M62.9 120.8v.1M62.9 120.9l.3 1.7M62.9 120.9h.1M62.9 120.8h.5"/>
<path d="M62.9 120.9l.3 1.8M63.2 122.7h.3h-.3M63.2 122.6v.1M63.2 120.6l.2 .2 .9-.6-.1 1.4-1 1M63.2 122.7h.1M63.2 120.6h.1M63.4 120.8h.1M64.1 120l-.9 .6M64.4 120.1l-.1 1.5-1.1 1.1M64.4 121.9l.1 .7M64.4 121.9l.1 .8M64.5 121.8l-1 .9"/>
<path d="M64.5 122.7h.3zM64.5 121.8h.1M64.6 122.7h.1M64.7 120.1v1.3l-.2 .4M64.7 120.2v1.2l-.2 .4M64.7 120.8h.2M64.7 120.6h.1M64.7 120.1v.1M64.7 120.6l.2 .2 1-.6-.1 1.4-1.2 1.1M65.5 122.2v.4M65.7 120l-1 .6M66 120.1l-.1 1.5-1.3 1.1"/>
<path d="M66.2 120.1v1.5l-1.4 1.1M66.3 120.1v.1M66.3 122.4v.2l-.1-.1M67 120l.2 .2M67 120l-.8 .4M67.2 120.2l-.1 1.4-1.5 1-.1-.4M67.2 120.2l-1 .6M67.3 120.1l-.1 1.5-1.6 1.1h.2l-.3-.1M68 120l.1 .2M68.1 120.2l-.6 .4M68.2 120.1l-.1 1.5-1.8 1.1v-.1l1.7-1 .1-1.4M134.7 139.4a3.5 3.5 0 0 0 3.5 3.3"/>
<path d="M147.5 120.6h1.8M147.5 120.7h2M147.5 120.5h1.7M149.2 120.5l.5 .1M149.6 120.8l-.4-.2 .4 .3M149.6 120l-.3 .6M149.6 120.8h.3l.5-.5a2.67 2.67 0 0 1-.6 2.3zM149.6 120.9l.2 1.7M149.6 120.9h.1M149.7 120.6l.2 .2M149.8 122.6h.1M149.8 122.6l.2 .1h.3"/>
<path d="M149.9 122.7h.1M150.2 120l.2 .2 .1-.1M150.2 120l-.5 .6M150.3 122.6v.1M150.5 120.1l-.1 1.5-.6 1M150.9 120.1a2.89 2.89 0 0 1-.7 2.6h-.3M150.9 120.2v1.2l-.2 .6M150.9 120.1v.1M150.9 120.6l.3 .2h.4M150.9 120.6l.3 .3M150.9 120.2h.1M150.9 120.7h.2"/>
<path d="M150.9 120.6h.5M151.1 120l-.2 .6M151.1 120l-.2 .2M151.2 120.9l.2 1.7M151.2 120.8h.1M151.4 120.6l.2 .2 .8-.5a2 2 0 0 1-.9 2.3l-.3-1.7M151.4 122.6h.1M151.4 122.6l.1 .1M151.5 122.7h.3M151.8 122.7h.1M152.1 120l.3 .2v-.1M152.1 120l-.7 .6"/>
<path d="M152.4 120.1v1.6l-.9 .9M152.6 121.8l-.8 .9h-.3M152.7 121.8h.1M152.7 121.7l.2 1M152.7 121.6l.2 1M152.8 120.1v1.1l-.2 .6M152.8 120.2l-.1 1.5M152.8 120.8h.4M152.8 120.6h.2M152.8 120.1v.1M152.9 122.6h.1M152.9 122.7h.1"/>
<path d="M152.9 122.7h.3M153 120.6l.2 .2 .9-.5a1.5 1.5 0 0 1-.6 1.8l-.6 .6M153 120l-.2 .2M153 120l-.2 .3M153.9 120l.2 .2 .1-.1M153.9 120l-.9 .6M153.9 120h.2l.1 .1M154 122.1l.1 .6h.2M154 122.1v.5M154 122.6h.1M154 122.6l.1 .1M154.1 122.7h.2"/>
<path d="M154.2 120.1l-.1 1.5-1.2 1.1M154.5 120.1v1.1M154.5 120.8l1.1-.6-.1 1.4-1.4 1.1M154.5 121.2l-.2 .6-1.1 .9M154.5 120.2v1M154.5 120.2h.1M154.9 122.3v.3M154.9 122.6l.1 .1M154.9 122.6h.1M154.9 122.6l.2 .1M154.9 122.3l.1 .3M155 122.7h.1"/>
<path d="M155.4 120l.2 .2v-.1v1.4l-.2 .3-1.3 .9M155.4 122.6l.3 .1M155.4 120h.2v.1M155.4 120l-.9 .5M155.5 122.6l.1 .1M155.5 122.6h.1M155.6 122.5l-.1 .1M155.6 122.7h.1M155.7 122.7h.1M155.8 122.4l-.7 .3M155.8 122.7h.1M155.9 120.8l-.2 .9-1.4 1"/>
<path d="M155.9 120.7l.8-.5v1.2l-.3 .4-1.4 .8M155.9 120v.1M156.5 120l.2 .2v-.1l.1 1.3-.2 .3-1.6 .9M156.5 120h.2v.1M156.5 120l-.6 .4M156.9 121.2l-.2 .5-.9 .6M157 120.5l.4-.3-.1 1.4-1.7 1.1M157.3 120l.1 .2v-.1M157.3 120h.2l-.1 .1M157.3 120l-.3 .2M157.4 120.1v1.5l-1.8 1.1M157.6 120.1l.1 .1v-.1v1.5l-1.5 .9"/>
<path d="M157.6 120.3l.1 1-.3 .5M157.6 120h.2l-.1 .1M32.7 151.3h51.6M35.4 142.7h46.3M58.5 140.3h22.2M135.6 151h23.8M138.2 142.7h9.3M147.5 140.3h8.3"/>
</g>
<!-- layer: SUNPO_0 -->
<g fill="#000" stroke="#000" stroke-width=".21">
<path d="M45.8 63.8l-.7 2.3-.7-.3zM57.3 62.8l-.7 2.3-.7-.3zM81.2 66l-.8 2.3-.7-.4zM159.7 98.1l.6 .5-1.9 1.5zM22.9 111.7l2.3-1-1.8 1.6zM59.7 101.5l1.8-1.7 .4 .7zM66.9 105.2l.5 .6-1.9 1.5zM74.7 114.2l2 1.5-.6 .5zM76.9 102.4l2-1.5 .3 .8zM88.8 113.8l1.6 1.9-.7 .4zM91 108.4l2.2 1.2-.5 .6zM91 111.6l2.3 .9-.4 .7z"/>
<path d="M159.6 105.7l.6 .6-1.9 1.5zM165.4 112.7l2.4 .2-.2 .8zM62.4 124.3l1.9 1.6-.6 .5zM69.4 142.5l1.3 2.1-.8 .3z"/>
</g>
<g fill="none" stroke="#000" stroke-width=".21">
<path d="M44.7 66l-7.4 15.3h-20.4M56.3 64.9l-10.3 21.4h-15.6M80.1 68.1l-7.8 14h16.8M67.5 96.5l-5.8 3.7M69.1 94.5l.4-.4h.9l.4 .4v.5l-.4 .4h-.9l-.4 .4v.9h1.7M74.6 97.5l-7.5 8M75.6 95.4l-.4-.5v-.4l.4-.5h.9l.4 .5v.4l-.4 .5h-.9l-.4 .4v.4l.4 .5h.9l.4-.5v-.4l-.4-.4M87.8 96.7l-8.8 4.6M89.3 94.7l.4-.4h.9l.4 .4v.5l-.4 .4h-.4M90.6 95.6l.4 .4v.5l-.4 .4h-.9l-.4-.4M163.7 94.4l-3.7 3.9M16.5 114.5h1.7l-1.3 2.6"/>
<path d="M23.1 112l-3.6 2.3M76.4 116l1.4 1.3M80.5 117.9h-1.7v.8h1.3l.4 .5v.9l-.4 .4h-.9l-.4-.4M90.1 115.9l.7 1.2M92.9 109.9l15.5 12M93 119.3h-1.3l-.4-.4v-.5l.4-.4h.9l.4 .4v1.3l-.9 .9h-.4M93.1 112.8l15.3 9.2M64 126.2l2.3 2.6M68.5 129.5h-.5l-.8 .8v1.4l.4 .4h.9l.4-.4v-.5l-.4-.4h-1.3M111.3 124h-1.7l1.3-1.8v2.6M70.3 144.7l4.6 11.5M75.4 157.8l.5-.5v2.7"/>
<path d="M75.4 160h.9"/>
<circle cx="70" cy="95.4" r="2.64"/>
<circle cx="76.1" cy="95.3" r="2.64"/>
<circle cx="90.2" cy="95.6" r="2.64"/>
<circle cx="17.4" cy="115.8" r="2.64"/>
<circle cx="79.6" cy="119.2" r="2.64"/>
<circle cx="92.1" cy="119.3" r="2.64"/>
<circle cx="68" cy="130.8" r="2.64"/>
<circle cx="110.5" cy="123.5" r="2.64"/>
<circle cx="75.9" cy="158.6" r="2.64"/>
</g>
<!-- layer: 0 -->
<g fill="#000" stroke="#000" stroke-width=".21">
<path d="M23.4 13.4l2.5-.4v.8zM25.2 18.2l2.5-.4v.9zM89.4 17.8l2.4 .4-2.4 .5zM91.2 13l2.4 .4-2.4 .4zM26.1 23.1l2.4-.4v.8zM28.3 27.9l2.5-.4v.8zM86.2 27.5l2.5 .4-2.5 .4zM88.5 22.7l2.5 .4-2.5 .4zM110.4 37.1l.4 2.5h-.8zM115.3 36.3l.4 2.4h-.8zM120.1 34.5l.4 2.5h-.8zM32 45.9l.5 2.5h-.9z"/>
<path d="M39.6 55.5l.4 2.5h-.8zM46.6 43.8l2.5-.5v.9zM68 43.3l2.4 .5-2.4 .4zM80 48.5l.4 2.5h-.8zM79.6 53.1h.8l-.4 2.4zM105.6 39.4l.4 2.5h-.8zM31.6 62.7h.9l-.5 2.5zM35.4 71l2.4-.5v.9zM39.2 60.1h.8l-.4 2.5zM79.2 70.5l2.5 .5-2.5 .4zM105.2 69.2h.8l-.4 2.5zM110 71.5h.8l-.4 2.5z"/>
<path d="M114.9 72.4h.8l-.4 2.4zM119.7 74.1h.8l-.4 2.5zM105.2 99.9h.8l-.4 2.5zM128.2 96.9l2.5-.4v.9zM164.3 96.5l2.5 .4-2.5 .5zM21.5 106.1h.4l-.2 .6zM95.1 106.1h.5l-.2 .6zM105.2 110.1h.8l-.4 2.4zM105.6 103.4l.4 2.5h-.8zM105.6 112.5l.4 2.5h-.8zM179.3 102.4l.4 2.4h-.8zM30.3 151.3l2.4-.4v.8z"/>
<path d="M84.3 150.9l2.5 .4-2.5 .4zM105.2 140.3h.8l-.4 2.4zM133.1 151l2.5-.4v.8zM159.4 150.6l2.5 .4-2.5 .4zM178.9 140.3h.8l-.4 2.4z"/>
</g>
<path d="M57.1 59.9a.45 .45 0 0 0 .1 .6 .45 .45 0 0 0 .6 0 .45 .45 0 0 0 0-.6M59.2 59.9a.45 .45 0 0 0 .1 .6 .45 .45 0 0 0 .6 0 .45 .45 0 0 0 0-.6" fill="none" stroke="#000" stroke-width=".21"/>
<!-- layer: RMbvp -->
<g fill="none" stroke="#000" stroke-width=".21">
<path d="M58.5 123.1h7.7M58.5 122.8h7.9M59 121h.8M60.9 121h.5M62.9 121h.1M66.2 123.1l-2.1 .8-2.2 .5-3.4 .3M66.4 122.8l-.2 .3M66.4 122.7v.1M147.5 123.1h7.7M147.5 122.8h7.9M147.5 121h2.1M150.9 121h.3"/>
<path d="M155.2 123.1l-2.1 .8-2.2 .5-3.4 .3M155.4 122.8l-.2 .3M155.4 122.6v.2"/>
</g>
<!-- layer: 2 -->
<path d="M57.1 52v8.2M57.8 52v8.2M59.2 52v8.2M59.9 52v8.2" fill="none" stroke="#000" stroke-width=".25"/>
<path d="M59.3 116.4v2.5M60.9 116.4v2.5M62 116.4v3.2h-3.5" fill="none" stroke="#000" stroke-width=".21"/>
<!-- layer: hasen2 -->
<g fill="none" stroke="#000" stroke-width=".25">
<path d="M47.1 55.7v.1M47.1 55.4v.2M47.1 55.8l.1 .4M47.2 55.2l-.1 .2M47.2 55v.1M47.3 54.9l-.1 .1M47.3 56.2v.1M47.3 56.3v.1M47.3 54.8v.1M47.4 54.7l-.1 .1M47.4 56.4v.1M47.4 56.5l.1 .1"/>
<path d="M47.5 56.6l.1 .1M47.6 56.7l.1 .1M47.7 54.3l-.3 .4M47.7 56.8l.1 .1M47.8 54.2h-.1M47.8 56.9l.1 .1M47.9 54.1l-.1 .1M47.9 57h.1M48 54l-.1 .1M48 57.1h.1M48.1 54h-.1M48.1 57.1l.1 .1"/>
<path d="M48.2 53.9v.1M48.2 57.2h.1M48.4 53.9h-.1M48.4 57.2l.3 .1M48.5 53.8l-.1 .1M48.8 57.3h.2M48.9 53.8h-.4M48.9 53.8l.6 .1M49.6 53.9v.1M49.6 57.2l-.6 .1M49.7 54h.1M49.7 57.1h-.1"/>
<path d="M49.8 54.1l.4 .3M49.8 57h.1M49.9 56.9v.1M50.1 56.8l-.1 .1M50.2 54.4v.1M50.2 56.7h.1M50.3 54.5v.1M50.3 56.6h.1M50.3 54.6l.1 .1M50.4 56.5h-.1M50.4 54.7v.1M50.4 56.3v.1"/>
<path d="M50.5 54.8l.1 .2M50.5 56.2l-.1 .1M50.6 55.1v.1M50.6 56l-.1 .2M50.6 55.2v.1M50.6 55.7v.2M50.6 55.5h.1M50.6 55.3v.1M50.6 55.6v.1M66.4 55.7v.1M66.4 55.3v.1M66.4 55.4v.2"/>
<path d="M66.4 55.8l.1 .2M66.5 55.2h-.1M66.5 55v.1M66.5 56.1v.1M66.5 54.9v.1M66.6 56.2v.1M66.6 56.3v.1M66.6 54.8v.1M66.6 54.7v.1M66.7 56.4v.1M66.7 56.5l.1 .1M66.8 54.5l-.1 .2"/>
<path d="M66.8 56.6l.2 .2M67 56.8v.1M67 54.3l-.2 .1M67.1 54.2h-.1M67.1 56.9v.1M67.2 54.1l-.1 .1M67.2 57h.1M67.3 57.1l.6 .2M67.5 53.9l-.3 .2M67.7 53.9h-.1M67.8 53.8l-.1 .1M67.9 57.3h.1"/>
<path d="M68.1 57.3h.2M68.2 53.8h-.4M68.2 53.8h.1M68.3 53.8h.1M68.5 53.8l.3 .1M68.5 57.3h-.2M68.7 57.2l-.1 .1M68.8 53.9l.1 .1M68.9 57.2h-.2M69 54h.1M69 57.1h-.1M69.1 54.1l.2 .1"/>
<path d="M69.1 57h.1M69.2 56.9v.1M69.3 54.2v.1M69.3 56.9h.1M69.4 54.3l.1 .1M69.4 56.8h.1M69.5 54.4v.1M69.6 54.5v.1M69.6 56.6l-.1 .1M69.6 54.6l.1 .1M69.7 56.5h-.1M69.7 54.7l.1 .1"/>
<path d="M69.7 56.3v.1M69.8 54.8v.1M69.8 56.2v.1M69.8 54.9l.1 .4M69.8 56.1v.1M69.9 56h-.1M69.9 55.3v.6"/>
</g>
<!-- layer: MOJI -->
<g fill="none" stroke="#000" stroke-width=".25">
<path d="M176 231.3l.4-.4h.6a1 1 0 0 1-.9 1.1M177.8 230.8v.7M178.7 230.7l-.2 1-.5 .3M179.4 230.9h.9a.5 .5 0 0 1 .2 .5 .5 .5 0 0 1-.4 .4l-.6 .2M180.5 230.6l.2 .1-.1 .2-.2-.1zM181.5 231.1l.7 .4M181.5 230.7v1.3M183.1 230.8l.4 .2M184.2 231.1a.97 .97 0 0 1-.8 .9M184.8 231.2h1.2l-.3 .6-.6 .2M184.9 230.8h1M187.7 231.1a.97 .97 0 0 1-.7 .9"/>
<path d="M188.3 230.9h.9a.5 .5 0 0 1 .2 .5 .5 .5 0 0 1-.4 .4l-.6 .2M190 230.9l.4-.3v1.5M191.4 230.7a.45 .45 0 0 1 .7 .2v.3a.66 .66 0 0 1-.4 .9h-.1a.93 .93 0 0 1-.2-1.4zM192.8 230.7a.47 .47 0 0 1 .7 .2v.3a.66 .66 0 0 1-.4 .9h-.1a.93 .93 0 0 1-.2-1.4zM194 230.6l.3 1.5 .4-1.5 .3 1.5 .4-1.5M195.7 230.3a1.55 1.55 0 0 1 0 2.3"/>
</g>
<text font-size="7.9" x="80.1" y="275.2">LEDタイプ</text>
<g font-size="7.5">
<text x="121.4" y="208.8">アクリル焼付塗装(白色)</text>
<text x="48" y="274.8">フードライト</text>
</g>
<g font-size="7.1">
<text x="46.9" y="92.8">A-A矢視</text>
<text x="121.4" y="194">アクリル焼付塗装(白色)</text>
<text x="16.6" y="228.2">仕 様</text>
</g>
<text font-size="6.6" x="113.9" y="283.6">NON</text>
<g font-size="6.2">
<text x="140.1" y="10.9">安全上の注意</text>
<text x="54.7" y="169">個数</text>
<text x="129.8" y="183.8">耐熱180°C</text>
<text x="187.3" y="229">参考値</text>
</g>
<g font-size="5.7">
<text x="163" y="94.9">11</text>
<text x="169" y="94.9">12</text>
<text x="181" y="119.6">10</text>
<text x="15.5" y="169">品番</text>
<text x="33.5" y="169">名 称</text>
<text x="71.6" y="173.9">耐熱硬質ガラス</text>
<text x="77.3" y="169">材 料</text>
<text x="133.3" y="169">摘 要</text>
<text x="32.1" y="178.9">リード線</text>
<text x="68.4" y="178.9">耐熱フッ素樹脂電線</text>
<text x="118.2" y="178.9">耐熱200°C，長さ300mm</text>
<text x="29.3" y="183.8">パッキングA</text>
<text x="29.3" y="188.4">パッキングB</text>
<text x="129.8" y="188.4">耐熱180°C</text>
<text x="28.9" y="193.3">LEDシールド</text>
<text x="74.4" y="193.3">SUS430</text>
<text x="31.7" y="203.2">本体器具</text>
<text x="34.6" y="198.3">LED</text>
<text x="74.4" y="203.2">SUS304</text>
<text x="124.9" y="198.3">AC100V，6.2W</text>
<text x="127.4" y="203.2">ヘアライン仕上</text>
<text x="29.3" y="208.1">取付スタット</text>
<text x="74.4" y="208.1">SUS304</text>
<text x="27.9" y="213.1">ローレットビス</text>
<text x="75.8" y="213.1">C3604</text>
<text x="107.9" y="213.1">M4×20 クロームメッキ ワッシャ付き</text>
<text x="16.9" y="218">11</text>
<text x="27.9" y="218">タッピングビス</text>
<text x="74.4" y="218">SUS304</text>
<text x="117.5" y="218">M4×25 ブッシング付き</text>
<text x="40.6" y="233.5">型 式</text>
<text x="105.5" y="233.5">摘 要</text>
<text x="148.9" y="233.5">LED照度分布 lx</text>
<text x="35.3" y="238.5">HLD-100C</text>
<text x="87.5" y="238.5">LED クリアガラスグローブ</text>
<text x="182" y="238.1">フロスト</text>
<text x="35.6" y="243.4">HLD-100F</text>
<text x="87.5" y="243.4">LED フロストガラスグローブ</text>
</g>
<g font-size="5.3">
<text x="132.6" y="15.5">・この器具は屋内フード用器具です。指定以外の場所では使</text>
<text x="135.1" y="22.6">火災、感電の原因となります。</text>
<text x="132.6" y="26.1">・コンロの真上や高温空気がたまりやすい場所等には設置し</text>
<text x="134.8" y="29.6">ないで下さい。火災、感電、破損の原因となります。</text>
<text x="134.8" y="33.2">周囲温度０ 6０ の範囲内でご使用下さい。（但し結露</text>
<text x="132.6" y="40.2">・配線接続は、アウトレットボックスを設けてそのボックス</text>
<text x="135.1" y="36.7">しない事。）</text>
<text x="134.4" y="43.7">内にて結線してください。取付面より器具側では結線しな</text>
<text x="134.8" y="47.3">いで下さい。火災、感電の原因となります。</text>
<text x="132.6" y="50.8">・配線は、耐熱性を有する電線（ケイ素ゴム絶縁・ガラス編</text>
<text x="134.4" y="54.3">組電線又はフッ素樹脂電線等）で施工してください。</text>
<text x="134.4" y="57.9">火災、感電の原因となります。</text>
<text x="132.6" y="61.4">・耐熱、耐湿は取付面より器具側のみとなります。アウトレ</text>
<text x="134.4" y="64.9">ットボックス側は常温にてご使用下さい。火災、感電の原</text>
<text x="132.6" y="71.6">・取付面に隙間が出来る場合には、必ず防水シール材等でふ</text>
<text x="134.8" y="68.4">因となります。</text>
<text x="134.8" y="75.1">さいで下さい。浸水による火災、感電の原因となります。</text>
<text x="16.2" y="81.8">放熱穴2-6×10</text>
<text x="133.3" y="81.1">※使用前に必ず取扱説明書をお読み下さい。</text>
<text x="27.5" y="173.6">ガラスグローブ</text>
<text x="73" y="183.4">シリコンゴム</text>
<text x="73" y="188.4">シリコンゴム</text>
<text x="152.8" y="237.8">クリア</text>
<text x="158.7" y="254.7" transform="rotate(-90 158.7 254.7)">40</text>
<text x="177.4" y="255.1" transform="rotate(-90 177.4 255.1)">2m</text>
<text x="177.4" y="263.5" transform="rotate(-90 177.4 263.5)">3m</text>
<text x="16.2" y="270.6">図面NO.</text>
<text x="33.9" y="270.6">名 称</text>
<text x="136.5" y="270.6">検 図</text>
<text x="15.2" y="281.5">HLED-101</text>
<text x="103.4" y="281.2">縮 尺</text>
<text x="136.5" y="281.2">担 当</text>
<text x="152.4" y="281.2">製 図</text>
<text x="166.5" y="281.2">作成</text>
<text x="170.7" y="287.2">2020</text>
<text x="190.5" y="287.2">20</text>
</g>
<g font-size="4.9">
<text x="134.8" y="19">用しないで下さい。</text>
<text x="29.3" y="86.8">電線用穴φ13</text>
<text x="134.4" y="217.7">12</text>
<text x="177.1" y="246.9" transform="rotate(-90 177.1 246.9)">1m</text>
<text x="184.5" y="254.7" transform="rotate(-90 184.5 254.7)">31</text>
<text x="158.4" y="263.2" transform="rotate(-90 158.4 263.2)">18</text>
<text x="184.5" y="263.2" transform="rotate(-90 184.5 263.2)">14</text>
</g>
<text font-size="4.4" x="147.5" y="212.7">10</text>
<g font-size="3.4">
<text x="55.5" y="17.6">190</text>
<text x="55.7" y="12.7">200</text>
<text x="55.5" y="22.4">185</text>
<text x="55.6" y="27.3">172</text>
<text x="56.6" y="43.1">68</text>
<text x="79.3" y="53.9" transform="rotate(-90 79.3 53.9)">20</text>
<text x="31.4" y="57.5" transform="rotate(-90 31.4 57.5)">55</text>
<text x="104.9" y="57.4" transform="rotate(-90 104.9 57.4)">92</text>
<text x="109.8" y="58.5" transform="rotate(-90 109.8 58.5)">105</text>
<text x="114.6" y="58.5" transform="rotate(-90 114.6 58.5)">110</text>
<text x="119.5" y="58.5" transform="rotate(-90 119.5 58.5)">120</text>
<text x="38.9" y="60.9" transform="rotate(-90 38.9 60.9)">20</text>
<text x="55.6" y="70.3">132</text>
<text x="104.9" y="97" transform="rotate(-90 104.9 97)">3</text>
<text x="144.6" y="96.3">110</text>
<text x="104.9" y="109.9" transform="rotate(-90 104.9 109.9)">26</text>
<text x="178.6" y="125.5" transform="rotate(-90 178.6 125.5)">115</text>
<text x="104.9" y="129.5" transform="rotate(-90 104.9 129.5)">86</text>
<text x="55.8" y="150.6">161</text>
<text x="145.6" y="150.3">82</text>
</g>
<text font-size="3.2" x="137.1" y="10">!</text>
</svg>
